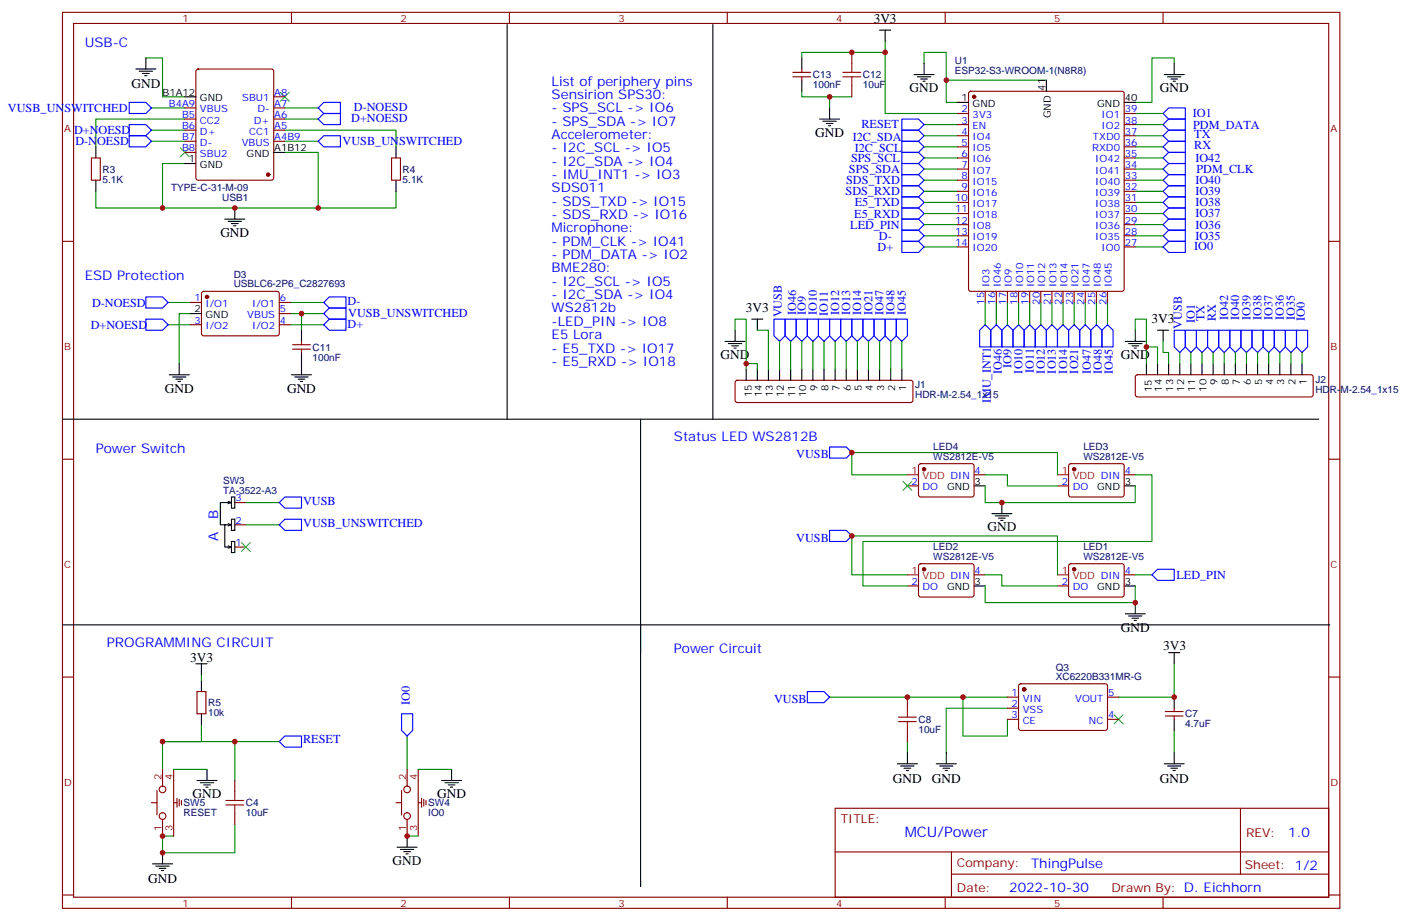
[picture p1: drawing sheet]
<svg xmlns="http://www.w3.org/2000/svg" width="448mm" height="292mm" viewBox="0 0 448 292" stroke-linecap="round" stroke-linejoin="round" font-family="sans-serif">
<g fill="none" stroke="#870000" stroke-width=".35">
<path d="M19.8 3.9h405.4v284.4h-405.4zM23.4 7.4h398.2v277.3h-398.2zM92.5 3.9v3.5M161.6 3.9v3.5M230.8 3.9v3.5M270.3 16.6v3.5M299.9 3.9v3.5M369.1 3.9v3.5M58.6 37.8h3.6M58.6 34.3h3.6M62.4 22.1l.5-.2h23.2l.5 .2 .3 .5v33.9l-.3 .5-.5 .2h-23.2l-.5-.2-.2-.5v-33.9zM86.9 37.8h3.5"/>
<path d="M86.9 34.3h3.5M86.9 30.7h3.5M251.6 24.4h5.6M251.6 23h5.6M254.4 21.9v1.1M254.4 24.4v1M270.3 27.2v3.5M303.8 36h3.5M303.8 39.5h3.5M307.6 29.2l.4-.2h48l.5 .2 .2 .5v62.1l-.2 .5-.5 .2h-48l-.5-.3-.2-.4v-62.1zM356.7 36h3.6M356.7 39.5h3.6"/>
<path d="M29 50.1h2.8v7.1h-2.8zM58.6 44.8h3.6M58.6 41.3h3.6M58.6 48.4h3.6M86.9 44.8h3.5M86.9 41.3h3.5M124.2 50.1h2.9v7.1h-2.9zM303.8 43.1h3.5M303.8 46.6h3.5M303.8 50.1h3.5M303.8 53.7h3.5M303.8 57.2h3.5"/>
<path d="M356.7 43.1h3.6M356.7 46.6h3.6M356.7 50.1h3.6M356.7 53.7h3.6M356.7 57.2h3.6M19.8 76.6h3.6M303.8 60.7h3.5M303.8 64.2h3.5M303.8 67.8h3.5M303.8 71.3h3.5M303.8 74.8h3.5M303.8 78.4h3.5"/>
<path d="M356.7 60.7h3.6M356.7 64.2h3.6M356.7 67.8h3.6M356.7 71.3h3.6M356.7 74.8h3.6M356.7 78.4h3.6M421.6 76.6h3.6M60.4 96h3.5M64.2 92.7l.4-.2h23.6l.4 .7v12.9l-.7 .5-23.5-.1-.5-.6v-12.7zM88.6 96h3.5M88.6 99.5h3.5M312.6 92.5v3.5"/>
<path d="M316.2 92.5v3.5M319.7 92.5v3.5M323.2 92.5v3.5M326.7 92.5v3.5M330.3 92.5v3.5M333.8 92.5v3.5M337.3 92.5v3.5M340.9 92.5v3.5M344.4 92.5v3.5M347.9 92.5v3.5M351.4 92.5v3.5M60.4 103h3.5"/>
<path d="M88.6 103h3.5M92.9 109.4h5.6M92.9 110.8h5.6M95.7 108.3v1.1M95.7 110.8v1.1M360.5 119.1l.5-.2h55l.5 .2 .2 .5v5.7l-.2 .5-.5 .2h-55l-.5-.3-.2-.4v-5.7zM233.5 120.9l.5-.2h55l.5 .2 .2 .5v5.6l-.2 .5-.5 .2h-55l-.5-.2-.2-.5v-5.6zM19.8 145.7h3.6M74.5 159.5h3.5M287.9 154.2h3.6M291.7 147.4l.5-.3 16.5 .1 .4 .6-.1 9.5-.6 .4h-16.5l-.4-.7v-9.2zM309.1 150.7h3.5"/>
<path d="M335.6 154.2h3.5M339.3 147.4l.5-.3 16.5 .1 .4 .6v9.5l-.7 .4h-16.5l-.4-.7v-9.2zM356.7 150.7h3.6M421.6 145.7h3.6M74.5 173.6h3.5M74.5 166.5h3.5M291.7 179.1l.5-.2h16.5l.4 .7-.1 9.4-.6 .5-16.5-.1-.4-.6v-9.2zM339.3 179.1l.5-.2h16.5l.4 .7v9.4l-.7 .5-16.5-.1-.4-.6v-9.2zM287.9 185.9h3.6M309.1 182.4h3.5M335.6 185.9h3.5M356.7 182.4h3.6"/>
<path d="M19.8 214.9h3.6M62.5 219.5h2.8v7h-2.8zM323.4 217.2l.5-.2h27.1l.4 .7v13.7l-.7 .4-27.1-.1-.4-.6v-13.4zM421.6 214.9h3.6M287.9 221.2v3.6M287.9 231.8v3.5M319.7 221.2h3.5M319.7 224.8h3.5M319.7 228.3h3.5M351.4 221.2h3.6M351.4 228.3h3.6M369.8 227.2h5.6"/>
<path d="M369.8 225.8h5.6M372.6 224.8v1M372.6 227.2v1.1M48 254.7h1.8M49.8 250.9v7.7M51.6 244.2v5.2M55.1 254.7h1.1M55.1 244.2v21.1M56.2 253.3v2.9M56.9 253.7v2.1M57.6 254v1.4M74.5 247.7v3.5"/>
<path d="M74.5 258.3v3.5M125.7 254.7h1.7M127.4 250.9v7.7M129.2 244.2v5.2M132.7 254.7h1.1M132.7 244.2v21.1M133.8 253.3v2.9M134.5 253.7v2.1M135.2 254v1.4M265 256.5h156.6v28.2h-156.6zM393.6 256.5v20.9M51.6 260v5.3"/>
<path d="M129.2 260v5.3M265 270.4h156.5M301.9 277.4h119.6M301.9 270.4v14.1M19.8 284h3.6M92.5 284.7v3.6M161.6 284.7v3.6M230.8 284.7v3.6M299.9 284.7v3.6M369.1 284.7v3.6M421.6 284h3.6"/>
<circle cx="51.6" cy="259" r="1.06"/>
<circle cx="51.6" cy="250.5" r="1.06"/>
<circle cx="129.2" cy="259" r="1.06"/>
<circle cx="129.2" cy="250.5" r="1.06"/>
</g>
<g fill="none" stroke="#008700" stroke-width=".35">
<path d="M46.3 18.4h5.3v12.3h7M280.9 16.6h-26.5v1.8M280.9 13.1v22.9h22.9M48 34.3h10.6M58.6 37.8h-28.2v8.8M90.4 34.3h10.6M90.4 37.8h10.6M254.4 29v1.7h15.9M263.2 30.7v3.6M293.2 20.1v-3.5h7.1v15.9h3.5M293.2 39.5h10.6M300.3 25.4h31.7"/>
<path d="M360.3 39.5h8.8M360.3 36h8.8M372.6 20.1v-1.7h-7.1v14.1h-5.2M48 44.8h10.6M48 41.3h10.6M90.4 41.3h35.3v5.3M90.4 48.4h10.6v17.6h-49.4v-14.1h7M90.4 44.8h10.6M293.2 43.1h10.6M293.2 46.6h10.6M293.2 50.1h10.6M293.2 53.7h10.6"/>
<path d="M293.2 57.2h10.6M360.3 43.1h8.8M360.3 46.6h8.8M360.3 50.1h8.8M360.3 53.7h8.8M360.3 57.2h8.8M30.4 60.7v5.3h21.2M125.7 60.7v5.3h-24.7M293.2 64.2h10.6M293.2 60.7h10.6M293.2 78.4h10.6M293.2 74.8h10.6"/>
<path d="M293.2 71.3h10.6M293.2 67.8h10.6M360.3 64.2h8.8M360.3 60.7h8.8M360.3 78.4h8.8M360.3 74.8h8.8M360.3 71.3h8.8M360.3 67.8h8.8M53.3 96h7.1M60.4 99.5h-3.5v15.9M92.1 99.5h10.6M92.1 96h10.6"/>
<path d="M95.7 99.5v5.3M312.6 96v7M316.2 96v7M319.7 96v7M323.2 96v7M326.7 96v7M330.3 96v7M333.8 96v7M337.3 96v7M340.9 96v7M344.4 96v7M347.9 96v7"/>
<path d="M351.4 96v7M53.3 103h7.1M92.1 103h10.6M233.3 104.8v-3.5h3.5v15.9M236.8 115.4h3.5v1.8M240.3 104.8h3.5v12.4M247.4 108.3v8.9M250.9 108.3v8.9M254.4 108.3v8.9M258 108.3v8.9M261.5 108.3v8.9M265 108.3v8.9"/>
<path d="M268.5 108.3v8.9M272.1 108.3v8.9M275.6 108.3v8.9M279.1 108.3v8.9M282.6 108.3v8.9M286.2 108.3v8.9M360.3 104.8v-3.5h3.5v14.1M363.8 110.1h3.5v5.3M369.1 108.3v3.6h1.7v3.5M374.4 111.9v3.5M377.9 111.9v3.5M381.4 111.9v3.5"/>
<path d="M385 111.9v3.5M388.5 111.9v3.5M392 111.9v3.5M395.5 111.9v3.5M399.1 111.9v3.5M402.6 111.9v3.5M406.1 111.9v3.5M409.6 111.9v3.5M413.2 111.9v3.5M78 159.5h10.6M287.9 150.7h-17.6v-7.1h65.3v7.1M312.6 150.7h7.1v3.5h15.9"/>
<path d="M312.6 154.2v5.3h47.7v-5.3M360.3 150.7h5.2v21.1h-91.7v14.1h14.1M78 166.5h10.6M287.9 182.4h-17.6v-12.3h65.3v12.3M312.6 182.4h5.3v3.5h17.7M312.6 185.9v5.3h47.7v-5.3M360.3 182.4h5.2M63.9 214.2v1.7M372.6 210.6v10.6h-17.6M63.9 230v5.3h-12.3M74.5 235.3v12.4M88.6 235.3h-37v8.9"/>
<path d="M129.2 233.6v10.6M263.2 221.2h56.5M287.9 235.3v3.6M305.6 221.2v12.4h14.1v-5.3M319.7 224.8h-19.4v14.1M372.6 231.8v7.1M55.1 244.2h10.6M132.7 244.2h10.6M74.5 261.8v8.8h-22.9v-5.3h3.5M129.2 265.3h3.5"/>
</g>
<g fill="none" stroke="#00f" stroke-width=".35">
<path d="M41 39.5h5.3l1.7 1.8-1.7 1.8h-5.3zM41 32.5h5.3l1.7 1.8-1.7 1.7h-5.3zM101 34.3l1.7-1.8h5.3v3.5h-5.3zM102.7 36h5.3v3.5h-5.3l-1.7-1.7zM286.2 37.8h5.3l1.7 1.7-1.7 1.8h-5.3zM370.8 34.3h5.3v3.5h-5.3l-1.7-1.8zM370.8 37.8h5.3v3.5h-5.3l-1.7-1.8zM41 43.1h5.3l1.7 1.7-1.7 1.8h-5.3zM101 44.8l1.7-1.7h5.3v3.5h-5.3zM286.2 58.9h5.3l1.7 1.8-1.7 1.8h-5.3zM286.2 55.4h5.3l1.7 1.8-1.7 1.7h-5.3zM286.2 51.9h5.3l1.7 1.8-1.7 1.7h-5.3z"/>
<path d="M286.2 48.4h5.3l1.7 1.7-1.7 1.8h-5.3zM286.2 44.8h5.3l1.7 1.8-1.7 1.8h-5.3zM286.2 41.3h5.3l1.7 1.8-1.7 1.7h-5.3zM369.1 57.2l1.7-1.8h5.3v3.5h-5.3zM369.1 50.1l1.7-1.7h5.3v3.5h-5.3zM369.1 43.1l1.7-1.8h5.3v3.5h-5.3zM370.8 58.9h5.3v3.6h-5.3l-1.7-1.8zM370.8 51.9h5.3v3.5h-5.3l-1.7-1.7zM370.8 44.8h5.3v3.6h-5.3l-1.7-1.8zM286.2 69.5h5.3l1.7 1.8-1.7 1.8h-5.3zM286.2 66h5.3l1.7 1.8-1.7 1.7h-5.3zM286.2 62.5h5.3l1.7 1.7-1.7 1.8h-5.3z"/>
<path d="M286.2 76.6h5.3l1.7 1.8-1.7 1.7h-5.3zM286.2 73.1h5.3l1.7 1.7-1.7 1.8h-5.3zM369.1 64.2l1.7-1.7h5.3v3.5h-5.3zM369.1 74.8l1.7-1.7h5.3v3.5h-5.3zM370.8 76.6h5.3v3.5h-5.3l-1.7-1.7zM370.8 66h5.3v3.5h-5.3l-1.7-1.7zM370.8 69.5h5.3v3.6h-5.3l-1.7-1.8zM46.3 94.2h5.3l1.7 1.8-1.7 1.8h-5.3zM102.7 99.5l1.8-1.7h5.3v3.5h-5.3zM102.7 96l1.8-1.8h5.3v3.6h-5.3zM46.3 101.3h5.3l1.7 1.7-1.7 1.8h-5.3zM102.7 103l1.8-1.7h5.3v3.5h-5.3z"/>
<path d="M245.6 101.3h3.5v5.3l-1.7 1.7-1.8-1.7zM249.1 101.3h3.6v5.3l-1.8 1.7-1.8-1.7zM252.7 101.3h3.5v5.3l-1.8 1.7-1.7-1.7zM256.2 101.3h3.5v5.3l-1.7 1.7-1.8-1.7zM259.7 101.3h3.5v5.3l-1.7 1.7-1.8-1.7zM263.2 101.3h3.6v5.3l-1.8 1.7-1.8-1.7zM266.8 101.3h3.5v5.3l-1.8 1.7-1.7-1.7zM270.3 101.3h3.5v5.3l-1.7 1.7-1.8-1.7zM273.8 101.3h3.6v5.3l-1.8 1.7-1.8-1.7zM277.4 101.3h3.5v5.3l-1.8 1.7-1.7-1.7zM280.9 101.3h3.5v5.3l-1.8 1.7-1.7-1.7zM284.4 101.3h3.5v5.3l-1.7 1.7-1.8-1.7z"/>
<path d="M312.6 103l1.8 1.8v5.3h-3.5v-5.3zM316.2 103l1.7 1.8v5.3h-3.5v-5.3zM319.7 103l1.8 1.8v5.3h-3.6v-5.3zM323.2 103l1.8 1.8v5.3h-3.5v-5.3zM326.7 103l1.8 1.8v5.3h-3.5v-5.3zM330.3 103l1.7 1.8v5.3h-3.5v-5.3zM333.8 103l1.8 1.8v5.3h-3.6v-5.3zM337.3 103l1.8 1.8v5.3h-3.5v-5.3zM340.9 103l1.7 1.8v5.3h-3.5v-5.3zM344.4 103l1.7 1.8v5.3h-3.5v-5.3zM347.9 103l1.8 1.8v5.3h-3.6v-5.3zM351.4 103l1.8 1.8v5.3h-3.5v-5.3z"/>
<path d="M372.6 104.8h3.5v5.3l-1.7 1.8-1.8-1.8zM376.1 104.8h3.6v5.3l-1.8 1.8-1.8-1.8zM379.7 104.8h3.5v5.3l-1.8 1.8-1.7-1.8zM383.2 104.8h3.5v5.3l-1.7 1.8-1.8-1.8zM386.7 104.8h3.5v5.3l-1.7 1.8-1.8-1.8zM390.2 104.8h3.6v5.3l-1.8 1.8-1.8-1.8zM393.8 104.8h3.5v5.3l-1.8 1.8-1.7-1.8zM397.3 104.8h3.5v5.3l-1.7 1.8-1.8-1.8zM400.8 104.8h3.6v5.3l-1.8 1.8-1.8-1.8zM404.4 104.8h3.5v5.3l-1.8 1.8-1.7-1.8zM407.9 104.8h3.5v5.3l-1.8 1.8-1.7-1.8zM411.4 104.8h3.5v5.3l-1.7 1.8-1.8-1.8z"/>
<path d="M88.6 159.5l1.8-1.8h5.3v3.6h-5.3zM263.2 141.9h5.3l1.8 1.7-1.8 1.8h-5.3zM88.6 166.5l1.8-1.7h5.3v3.5h-5.3zM263.2 168.3h5.3l1.8 1.8-1.8 1.7h-5.3zM365.5 182.4l1.8-1.7h5.3v3.5h-5.3zM256.2 219.5h5.3l1.7 1.7-1.7 1.8h-5.3zM88.6 235.3l1.8-1.7h5.3v3.5h-5.3zM127.4 226.5h3.6v5.3l-1.8 1.8-1.8-1.8z"/>
</g>
<g fill="none" stroke="#000" stroke-width=".35">
<path d="M46.3 18.4v3.5M160.9 7.8v125.2M226.2 7.8v125.2M254.4 18.4v3.5M279.1 9.6h3.5M280.9 9.6v3.5M43.1 21.9h6.4M44.2 22.6h4.2M45.2 23.3h2.1M45.9 24h.7M58.6 30.7h3.6M254.4 25.4v3.6"/>
<path d="M260.1 37.8h6.3M261.1 38.5h4.3M262.2 39.2h2.1M262.9 39.9h.7M263.2 34.3v3.5M290.1 23.7h6.3M291.1 24.4h4.2M292.2 25.1h2.1M292.9 25.8h.7M293.2 20.1v3.6M303.8 32.5h3.5M332 25.4v3.6"/>
<path d="M356.7 32.5h3.6M369.4 23.7h6.4M370.5 24.4h4.2M371.5 25.1h2.2M372.3 25.8h.7M372.6 20.1v3.6M30.4 46.6v3.5M30.4 57.2v3.5M58.6 51.9h3.6M86.9 48.4h3.5M125.7 46.6v3.5M125.7 57.2v3.5"/>
<path d="M71.3 69.5h6.4M72.4 70.2h4.2M73.4 70.9h2.2M74.2 71.6h.7M74.5 66v3.5M60.4 99.5h3.5M53.7 118.9h6.3M54.8 119.6h4.2M56.9 115.4v3.5M92.5 118.9h6.3M93.6 119.6h4.2M95.7 104.8v3.5"/>
<path d="M95.7 111.9v7M230.1 108.3h6.3M231.1 109h4.3M232.2 109.7h2.1M232.9 110.5h.7M233.3 104.8v3.5M236.8 117.2v3.5M238.5 101.3h3.6M240.3 101.3v3.5M240.3 117.2v3.5M243.8 117.2v3.5M247.4 117.2v3.5"/>
<path d="M250.9 117.2v3.5M254.4 117.2v3.5M258 117.2v3.5M261.5 117.2v3.5M265 117.2v3.5M268.5 117.2v3.5M272.1 117.2v3.5M275.6 117.2v3.5M279.1 117.2v3.5M282.6 117.2v3.5M286.2 117.2v3.5M357.1 108.3h6.3"/>
<path d="M358.1 109h4.3M359.2 109.7h2.1M359.9 110.5h.7M360.3 104.8v3.5M363.8 115.4v3.5M367.3 115.4v3.5M367.3 104.8h3.5M369.1 104.8v3.5M370.8 115.4v3.5M374.4 115.4v3.5M377.9 115.4v3.5M381.4 115.4v3.5"/>
<path d="M385 115.4v3.5M388.5 115.4v3.5M392 115.4v3.5M395.5 115.4v3.5M399.1 115.4v3.5M402.6 115.4v3.5M406.1 115.4v3.5M409.6 115.4v3.5M413.2 115.4v3.5M19.8 133h183.5v74.1M55.8 120.3h2.1M56.5 121h.7"/>
<path d="M94.6 120.3h2.1M95.3 121h.7M203.3 133h215.2M72.4 159.1l1 .4M73.4 157.7h1.1v3.6h-1.1zM73.4 159.5h-3.5v7h1.8M73.4 159.5l-1 .3M309.1 154.2h3.5M317.9 159.5v3.5M356.7 154.2h3.6M72.4 166.2l1 .3M72.4 173.2l1 .4"/>
<path d="M73.4 171.8h1.1v3.6h-1.1zM73.4 164.8h1.1v3.5h-1.1zM73.4 166.5h-2.1v7.1h2.1M73.4 166.5l-1 .4M73.4 173.6l-1 .4M314.7 163h6.4M315.8 163.7h4.2M316.9 164.4h2.1M317.6 165.1h.7M19.8 198.3h183.5v82.9v-1.8M203.3 198.3h218.7M309.1 185.9h3.5"/>
<path d="M356.7 185.9h3.6M357.1 194.8h6.3M358.1 195.5h4.3M359.2 196.2h2.1M359.9 196.9h.7M360.3 191.2v3.6M62.2 210.6h3.5M63.9 210.6v3.6M63.9 215.9v3.6M370.8 207.1h3.6M372.6 207.1v3.5M63.9 226.5v3.5"/>
<path d="M287.9 238.9v3.5M300.3 238.9v3.5M372.6 221.2v3.6M372.6 228.3v3.5M372.6 238.9v3.5M62.5 247.7h6.4M63.6 248.4h4.2M64.6 249.1h2.1M65.3 249.8h.7M65.7 244.2v3.5M140.1 247.7h6.4M141.2 248.4h4.2"/>
<path d="M142.2 249.1h2.2M142.9 249.8h.8M143.3 244.2v3.5M284.8 242.4h6.3M285.8 243.1h4.3M286.9 243.8h2.1M287.6 244.5h.7M297.1 242.4h6.4M298.2 243.1h4.2M299.2 243.8h2.1M299.9 244.5h.7M369.4 242.4h6.4"/>
<path d="M370.5 243.1h4.2M371.5 243.8h2.2M372.3 244.5h.7M48.4 274.1h6.4M49.5 274.8h4.2M50.5 275.6h2.1M51.2 276.3h.7M51.6 270.6v3.5M126 268.9h6.4M127.1 269.6h4.2M128.1 270.3h2.1M128.8 271h.7"/>
<path d="M129.2 265.3v3.6"/>
</g>
<path d="M267.5 24.4h5.6M267.5 23h5.6M270.3 20.1v2.9M270.3 24.4v2.8M285.1 227.6h5.7M285.1 229h5.7M287.9 224.8v2.8M287.9 229v2.8M71.7 255.4h5.6M71.7 254h5.6M74.5 251.2v2.8M74.5 255.4v2.9" fill="none" stroke="#a10000" stroke-width=".35"/>
<g fill="#870000" stroke="#870000" stroke-width=".35">
<circle cx="309.1" cy="30.7" r=".53"/>
<circle cx="65.7" cy="94.2" r=".53"/>
<circle cx="85.1" cy="55.4" r=".53"/>
<circle cx="325" cy="218.8" r=".53"/>
<circle cx="293.2" cy="148.9" r=".53"/>
<circle cx="340.9" cy="148.9" r=".53"/>
<circle cx="293.2" cy="180.7" r=".53"/>
<circle cx="340.9" cy="180.7" r=".53"/>
</g>
<path d="M89 29.3l2.8 2.8M91.8 29.3l-2.8 2.8M57.2 47l2.8 2.8M60 47l-2.8 2.8M286.5 152.8l2.8 2.8M289.3 152.8l-2.8 2.8M76.6 172.2l2.8 2.8M79.4 172.2l-2.8 2.8M353.6 226.9l2.8 2.8M356.4 226.9l-2.8 2.8" fill="none" stroke="#3c3" stroke-width=".35"/>
<path d="M287.9 150.7h3.6M335.6 150.7h3.5M287.9 182.4h3.6M335.6 182.4h3.5" fill="none" stroke="#f00" stroke-width=".35"/>
<g fill="#c00">
<circle cx="300.3" cy="25.4" r=".88"/>
<circle cx="263.2" cy="30.7" r=".88"/>
<circle cx="270.3" cy="16.6" r=".88"/>
<circle cx="280.9" cy="16.6" r=".88"/>
<circle cx="95.7" cy="99.5" r=".88"/>
<circle cx="101" cy="66" r=".88"/>
<circle cx="51.6" cy="66" r=".88"/>
<circle cx="74.5" cy="66" r=".88"/>
<circle cx="51.6" cy="270.6" r=".88"/>
<circle cx="51.6" cy="235.3" r=".88"/>
<circle cx="74.5" cy="235.3" r=".88"/>
<circle cx="305.6" cy="221.2" r=".88"/>
<circle cx="287.9" cy="221.2" r=".88"/>
<circle cx="372.6" cy="221.2" r=".88"/>
<circle cx="51.6" cy="265.3" r=".88"/>
<circle cx="129.2" cy="265.3" r=".88"/>
<circle cx="270.3" cy="170.1" r=".88"/>
<circle cx="317.9" cy="159.5" r=".88"/>
<circle cx="270.3" cy="143.6" r=".88"/>
<circle cx="236.8" cy="115.4" r=".88"/>
<circle cx="363.8" cy="110.1" r=".88"/>
<circle cx="360.3" cy="191.2" r=".88"/>
</g>
<text font-size="4.6" fill="#00f" x="287.1" y="265.5">MCU/Power</text>
<g font-size="4.2">
<text x="277.2" y="7.4">3V3</text>
<text x="41.7" y="28">GND</text>
<text x="288.6" y="29.3">GND</text>
<text x="368" y="29.3">GND</text>
<text x="258.7" y="43.4">GND</text>
<text x="69.9" y="75.2">GND</text>
<text x="236.7" y="99.1">3V3</text>
<text x="365.4" y="102.7">3V3</text>
<text x="228.7" y="114">GND</text>
<text x="355.7" y="114">GND</text>
<text x="52.3" y="124.6">GND</text>
<text x="91.1" y="124.6">GND</text>
<text x="313.3" y="168.7">GND</text>
<text x="355.7" y="200.4">GND</text>
<text x="60.4" y="209.9">3V3</text>
<text x="369.1" y="206.4">3V3</text>
<text x="283.4" y="248.5">GND</text>
<text x="295.7" y="248.5">GND</text>
<text x="368" y="248.5">GND</text>
<text x="61.1" y="253.3">GND</text>
<text x="138.7" y="253.3">GND</text>
<text x="124.6" y="274.5">GND</text>
<text x="47" y="280.2">GND</text>
</g>
<g font-size="4.2" fill="#00f">
<text x="26.9" y="14.9">USB-C</text>
<text x="175" y="27.2">List of periphery pins</text>
<text x="175" y="31.4">Sensirion SPS30:</text>
<text x="175" y="35.7">- SPS_SCL -&gt; IO6</text>
<text x="175" y="39.9">- SPS_SDA -&gt; IO7</text>
<text x="175" y="44.1">Accelerometer:</text>
<text x="175" y="48.4">- I2C_SCL -&gt; IO5</text>
<text x="175" y="52.6">- I2C_SDA -&gt; IO4</text>
<text x="175" y="56.8">- IMU_INT1 -&gt; IO3</text>
<text x="175" y="61.1">SDS011</text>
<text x="175" y="65.3">- SDS_TXD -&gt; IO15</text>
<text x="175" y="69.5">- SDS_RXD -&gt; IO16</text>
<text x="175" y="73.8">Microphone:</text>
<text x="175" y="78">- PDM_CLK -&gt; IO41</text>
<text x="175" y="82.2">- PDM_DATA -&gt; IO2</text>
<text x="26.9" y="88.9">ESD Protection</text>
<text x="175" y="86.5">BME280:</text>
<text x="175" y="90.7">- I2C_SCL -&gt; IO5</text>
<text x="175" y="94.9">- I2C_SDA -&gt; IO4</text>
<text x="175" y="99.2">WS2812b</text>
<text x="175" y="103.4">-LED_PIN -&gt; IO8</text>
<text x="175" y="107.6">E5 Lora</text>
<text x="175" y="111.9">- E5_TXD -&gt; IO17</text>
<text x="175" y="116.1">- E5_RXD -&gt; IO18</text>
<text x="30.4" y="143.6">Power Switch</text>
<text x="213.9" y="140.1">Status LED WS2812B</text>
<text x="69.2" y="164.8" transform="rotate(-90 69.2 164.8)">B</text>
<text x="69.2" y="171.8" transform="rotate(-90 69.2 171.8)">A</text>
<text x="33.9" y="205.4">PROGRAMMING CIRCUIT</text>
<text x="213.9" y="207.1">Power Circuit</text>
<text x="408.8" y="265.8">1.0</text>
<text x="327.2" y="275.3">ThingPulse</text>
<text x="320.3" y="283.1">2022-10-30</text>
</g>
<g font-size="3.9" fill="#00f">
<text x="2.5" y="35.5">VUSB_UNSWITCHED</text>
<text x="112.3" y="35.1">D-NOESD</text>
<text x="111.4" y="38.6">D+NOESD</text>
<text x="273.4" y="40.7">RESET</text>
<text x="378.5" y="37.3">IO1</text>
<text x="378.6" y="40.8">PDM_DATA</text>
<text x="23.5" y="42.6">D+NOESD</text>
<text x="23.9" y="46.1">D-NOESD</text>
<text x="108.7" y="46">VUSB_UNSWITCHED</text>
<text x="270.6" y="44.9">I2C_SDA</text>
<text x="379" y="47.4">RX</text>
<text x="379" y="43.9">TX</text>
<text x="270.1" y="51.4">SPS_SCL</text>
<text x="271.2" y="48.3">I2C_SCL</text>
<text x="379.3" y="51.4">IO42</text>
<text x="268.5" y="58.5">SDS_TXD</text>
<text x="269.4" y="54.9">SPS_SDA</text>
<text x="379.3" y="58.4">IO40</text>
<text x="379.7" y="55">PDM_CLK</text>
<text x="268.3" y="62">SDS_RXD</text>
<text x="271.3" y="65.5">E5_TXD</text>
<text x="379.3" y="62">IO39</text>
<text x="379.3" y="65.5">IO38</text>
<text x="271.1" y="69">E5_RXD</text>
<text x="379.3" y="69">IO37</text>
<text x="269.8" y="72.5">LED_PIN</text>
<text x="278.9" y="76.1">D-</text>
<text x="379.3" y="72.5">IO36</text>
<text x="379.3" y="76.1">IO35</text>
<text x="278.5" y="79.6">D+</text>
<text x="379" y="79.2">IO0</text>
<text x="29.2" y="97.3">D-NOESD</text>
<text x="110.3" y="96.9">D-</text>
<text x="110.5" y="100.6">VUSB_UNSWITCHED</text>
<text x="248" y="100.8" transform="rotate(-90 248 100.8)">VUSB</text>
<text x="252.6" y="99.8" transform="rotate(-90 252.6 99.8)">IO46</text>
<text x="255.7" y="100" transform="rotate(-90 255.7 100)">IO9</text>
<text x="259.2" y="100.1" transform="rotate(-90 259.2 100.1)">IO10</text>
<text x="262.7" y="100.2" transform="rotate(-90 262.7 100.2)">IO11</text>
<text x="266.3" y="100.1" transform="rotate(-90 266.3 100.1)">IO12</text>
<text x="269.8" y="100.1" transform="rotate(-90 269.8 100.1)">IO13</text>
<text x="273.3" y="100.1" transform="rotate(-90 273.3 100.1)">IO14</text>
<text x="276.8" y="99.9" transform="rotate(-90 276.8 99.9)">IO21</text>
<text x="280.4" y="99.9" transform="rotate(-90 280.4 99.9)">IO47</text>
<text x="283.9" y="99.9" transform="rotate(-90 283.9 99.9)">IO48</text>
<text x="287.4" y="99.9" transform="rotate(-90 287.4 99.9)">IO45</text>
<text x="382.3" y="102" transform="rotate(-90 382.3 102)">TX</text>
<text x="385.8" y="102" transform="rotate(-90 385.8 102)">RX</text>
<text x="389.7" y="101.6" transform="rotate(-90 389.7 101.6)">IO42</text>
<text x="393.3" y="101.6" transform="rotate(-90 393.3 101.6)">IO40</text>
<text x="396.9" y="101.6" transform="rotate(-90 396.9 101.6)">IO39</text>
<text x="400.3" y="101.6" transform="rotate(-90 400.3 101.6)">IO38</text>
<text x="403.8" y="101.6" transform="rotate(-90 403.8 101.6)">IO37</text>
<text x="407.4" y="101.6" transform="rotate(-90 407.4 101.6)">IO36</text>
<text x="410.9" y="101.6" transform="rotate(-90 410.9 101.6)">IO35</text>
<text x="414" y="102" transform="rotate(-90 414 102)">IO0</text>
<text x="28.8" y="104.3">D+NOESD</text>
<text x="110.3" y="103.9">D+</text>
<text x="375" y="104.3" transform="rotate(-90 375 104.3)">VUSB</text>
<text x="379.1" y="102.4" transform="rotate(-90 379.1 102.4)">IO1</text>
<text x="317.9" y="118.8" transform="rotate(-90 317.9 118.8)">IO46</text>
<text x="321" y="116.7" transform="rotate(-90 321 116.7)">IO9</text>
<text x="324.5" y="118.5" transform="rotate(-90 324.5 118.5)">IO10</text>
<text x="328" y="118.4" transform="rotate(-90 328 118.4)">IO11</text>
<text x="331.5" y="118.5" transform="rotate(-90 331.5 118.5)">IO12</text>
<text x="335.1" y="118.5" transform="rotate(-90 335.1 118.5)">IO13</text>
<text x="338.6" y="118.5" transform="rotate(-90 338.6 118.5)">IO14</text>
<text x="342.1" y="118.5" transform="rotate(-90 342.1 118.5)">IO21</text>
<text x="346.1" y="118.8" transform="rotate(-90 346.1 118.8)">IO47</text>
<text x="349.6" y="118.8" transform="rotate(-90 349.6 118.8)">IO48</text>
<text x="353.2" y="118.8" transform="rotate(-90 353.2 118.8)">IO45</text>
<text x="314.4" y="128" transform="rotate(-90 314.4 128)">IMU_INT1</text>
<text x="252.7" y="145.4">VUSB</text>
<text x="96.2" y="160.3">VUSB</text>
<text x="96.2" y="167.3">VUSB_UNSWITCHED</text>
<text x="252.7" y="171.9">VUSB</text>
<text x="373.3" y="183.7">LED_PIN</text>
<text x="130" y="223.7" transform="rotate(-90 130 223.7)">IO0</text>
<text x="245.6" y="223.2">VUSB</text>
<text x="96.2" y="235.9">RESET</text>
</g>
<g font-size="3.9" fill="#800">
<text x="266.8" y="261.1">TITLE:</text>
<text x="395.4" y="265.8">REV:</text>
<text x="303.7" y="275.3">Company:</text>
<text x="395" y="275.9">Sheet: 1/2</text>
<text x="303.7" y="283">Date:</text>
<text x="352.7" y="283.1">Drawn By: D. Eichhorn</text>
</g>
<g font-size="3.2" fill="#800">
<text x="57.9" y="6.9">1</text>
<text x="127.1" y="6.9">2</text>
<text x="196.2" y="6.9">3</text>
<text x="265.4" y="6.9">4</text>
<text x="334.5" y="6.9">5</text>
<text x="20.4" y="42">A</text>
<text x="422.2" y="42">A</text>
<text x="20.4" y="111.2">B</text>
<text x="422.2" y="111.2">B</text>
<text x="20.4" y="180.3">C</text>
<text x="422.2" y="180.3">C</text>
<text x="20.4" y="249.4">D</text>
<text x="51.2" y="247.7" transform="rotate(-90 51.2 247.7)">2</text>
<text x="54.8" y="247.7" transform="rotate(-90 54.8 247.7)">4</text>
<text x="128.8" y="247.7" transform="rotate(-90 128.8 247.7)">2</text>
<text x="132.4" y="247.7" transform="rotate(-90 132.4 247.7)">4</text>
<text x="422.2" y="249.4">D</text>
<text x="51.2" y="263.8" transform="rotate(-90 51.2 263.8)">1</text>
<text x="54.8" y="263.8" transform="rotate(-90 54.8 263.8)">3</text>
<text x="128.8" y="263.8" transform="rotate(-90 128.8 263.8)">1</text>
<text x="132.4" y="263.8" transform="rotate(-90 132.4 263.8)">3</text>
<text x="57.9" y="287.7">1</text>
<text x="127.1" y="287.7">2</text>
<text x="196.2" y="287.7">3</text>
<text x="265.4" y="287.7">4</text>
<text x="334.5" y="287.7">5</text>
</g>
<g font-size="3.2" fill="#000080">
<text x="303" y="23.5">ESP32-S3-WROOM-1(N8R8)</text>
<text x="303" y="20.4">U1</text>
<text x="258" y="28">100nF</text>
<text x="258" y="24.7">C13</text>
<text x="273.8" y="28">10uF</text>
<text x="273.8" y="24.8">C12</text>
<text x="32.5" y="58">5.1K</text>
<text x="32.5" y="54.8">R3</text>
<text x="127.8" y="58">5.1K</text>
<text x="127.8" y="54.8">R4</text>
<text x="54.3" y="60.7">TYPE-C-31-M-09</text>
<text x="70.5" y="63.9">USB1</text>
<text x="74.2" y="88.1">D3</text>
<text x="74.2" y="91.2">USBLC6-2P6_C2827693</text>
<text x="99.2" y="111.2">C11</text>
<text x="99.2" y="114.4">100nF</text>
<text x="290.4" y="123.2">J1</text>
<text x="417.4" y="124.6">HDR-M-2.54_1x15</text>
<text x="417.4" y="121.5">J2</text>
<text x="290.4" y="126.3">HDR-M-2.54_1x15</text>
<text x="296.2" y="142.7">LED4</text>
<text x="343.8" y="142.7">LED3</text>
<text x="296.2" y="145.9">WS2812E-V5</text>
<text x="343.8" y="145.9">WS2812E-V5</text>
<text x="70.8" y="153.6">SW3</text>
<text x="70.8" y="156.7">TA-3522-A3</text>
<text x="296.2" y="177.7">WS2812E-V5</text>
<text x="296.2" y="174.5">LED2</text>
<text x="343.8" y="177.7">WS2812E-V5</text>
<text x="343.8" y="174.5">LED1</text>
<text x="335.1" y="215.9">XC6220B331MR-G</text>
<text x="335.1" y="212.9">Q3</text>
<text x="66" y="227.3">10k</text>
<text x="66" y="224.1">R5</text>
<text x="376.1" y="227.7">C7</text>
<text x="291.5" y="232.6">10uF</text>
<text x="291.5" y="229.4">C8</text>
<text x="376.1" y="230.8">4.7uF</text>
<text x="58.3" y="255.9">SW5</text>
<text x="78" y="255.9">C4</text>
<text x="135.9" y="255.9">SW4</text>
<text x="58.3" y="259.1">RESET</text>
<text x="78" y="259.1">10uF</text>
<text x="135.9" y="259.1">IO0</text>
</g>
<g font-size="3.2">
<text x="331.7" y="28.8" transform="rotate(-90 331.7 28.8)">41</text>
<text x="51.6" y="30.4">B1A12</text>
<text x="63.5" y="32.1">GND</text>
<text x="305.1" y="32.1">1</text>
<text x="308.6" y="33.9">GND</text>
<text x="348.1" y="33.9">GND</text>
<text x="356.9" y="32.1">40</text>
<text x="333.4" y="37.5" transform="rotate(-90 333.4 37.5)">GND</text>
<text x="60" y="51.5">1</text>
<text x="63.5" y="53.3">GND</text>
<text x="78.3" y="49.8">GND</text>
<text x="87" y="48">A1B12</text>
<text x="61.7" y="99.2">2</text>
<text x="65.2" y="100.9">GND</text>
<text x="259.4" y="124" transform="rotate(-90 259.4 124)">9</text>
<text x="262.9" y="124" transform="rotate(-90 262.9 124)">8</text>
<text x="266.4" y="124" transform="rotate(-90 266.4 124)">7</text>
<text x="269.9" y="124" transform="rotate(-90 269.9 124)">6</text>
<text x="273.5" y="124" transform="rotate(-90 273.5 124)">5</text>
<text x="277" y="124" transform="rotate(-90 277 124)">4</text>
<text x="280.5" y="124" transform="rotate(-90 280.5 124)">3</text>
<text x="284.1" y="124" transform="rotate(-90 284.1 124)">2</text>
<text x="287.6" y="124" transform="rotate(-90 287.6 124)">1</text>
<text x="365.5" y="124.4" transform="rotate(-90 365.5 124.4)">15</text>
<text x="368.7" y="124.3" transform="rotate(-90 368.7 124.3)">14</text>
<text x="372.3" y="124.3" transform="rotate(-90 372.3 124.3)">13</text>
<text x="375.8" y="124.3" transform="rotate(-90 375.8 124.3)">12</text>
<text x="379.3" y="124.3" transform="rotate(-90 379.3 124.3)">11</text>
<text x="382.8" y="124.3" transform="rotate(-90 382.8 124.3)">10</text>
<text x="386.4" y="122.2" transform="rotate(-90 386.4 122.2)">9</text>
<text x="389.9" y="122.2" transform="rotate(-90 389.9 122.2)">8</text>
<text x="393.4" y="122.2" transform="rotate(-90 393.4 122.2)">7</text>
<text x="396.9" y="122.2" transform="rotate(-90 396.9 122.2)">6</text>
<text x="400.5" y="122.2" transform="rotate(-90 400.5 122.2)">5</text>
<text x="404" y="122.2" transform="rotate(-90 404 122.2)">4</text>
<text x="407.5" y="122.2" transform="rotate(-90 407.5 122.2)">3</text>
<text x="411.1" y="122.2" transform="rotate(-90 411.1 122.2)">2</text>
<text x="414.6" y="122.2" transform="rotate(-90 414.6 122.2)">1</text>
<text x="238.5" y="126.1" transform="rotate(-90 238.5 126.1)">15</text>
<text x="241.7" y="126" transform="rotate(-90 241.7 126)">14</text>
<text x="245.3" y="126" transform="rotate(-90 245.3 126)">13</text>
<text x="248.8" y="126" transform="rotate(-90 248.8 126)">12</text>
<text x="252.3" y="126" transform="rotate(-90 252.3 126)">11</text>
<text x="255.8" y="126" transform="rotate(-90 255.8 126)">10</text>
<text x="300.5" y="155.6">GND</text>
<text x="309.3" y="153.8">3</text>
<text x="348.1" y="155.6">GND</text>
<text x="356.9" y="153.8">3</text>
<text x="309.3" y="185.6">3</text>
<text x="356.9" y="185.6">3</text>
<text x="300.5" y="187.4">GND</text>
<text x="348.1" y="187.4">GND</text>
</g>
<g font-size="3.2" fill="#00f">
<text x="53.6" y="33.9">B4A9</text>
<text x="63.5" y="35.7">VBUS</text>
<text x="76.9" y="32.1">SBU1</text>
<text x="81.7" y="35.7">D-</text>
<text x="87" y="33.9">A7</text>
<text x="87" y="30.4">A8</text>
<text x="305.1" y="35.7">2</text>
<text x="356.9" y="35.7">39</text>
<text x="57.8" y="37.4">B5</text>
<text x="57.8" y="41">B6</text>
<text x="63.5" y="39.2">CC2</text>
<text x="80.5" y="39.2">D+</text>
<text x="87" y="41">A5</text>
<text x="87" y="37.4">A6</text>
<text x="305.1" y="39.2">3</text>
<text x="308.6" y="37.4">3V3</text>
<text x="308.6" y="41">EN</text>
<text x="349.6" y="41">IO2</text>
<text x="349.6" y="37.4">IO1</text>
<text x="356.9" y="39.2">38</text>
<text x="57.8" y="44.5">B7</text>
<text x="63.5" y="42.7">D+</text>
<text x="63.5" y="46.2">D-</text>
<text x="76.7" y="46.2">VBUS</text>
<text x="79.1" y="42.7">CC1</text>
<text x="87" y="44.5">A4B9</text>
<text x="305.1" y="42.7">4</text>
<text x="305.1" y="46.2">5</text>
<text x="308.6" y="44.5">IO4</text>
<text x="346.8" y="44.5">TXD0</text>
<text x="356.9" y="46.2">36</text>
<text x="356.9" y="42.7">37</text>
<text x="57.8" y="48">B8</text>
<text x="63.5" y="49.8">SBU2</text>
<text x="305.1" y="49.8">6</text>
<text x="305.1" y="53.3">7</text>
<text x="308.6" y="48">IO5</text>
<text x="308.6" y="51.5">IO6</text>
<text x="346.6" y="48">RXD0</text>
<text x="347.6" y="51.5">IO42</text>
<text x="356.9" y="53.3">34</text>
<text x="356.9" y="49.8">35</text>
<text x="305.1" y="56.8">8</text>
<text x="308.6" y="55.1">IO7</text>
<text x="308.6" y="58.6">IO15</text>
<text x="347.6" y="58.6">IO40</text>
<text x="347.6" y="55.1">IO41</text>
<text x="356.9" y="56.8">33</text>
<text x="303.1" y="63.9">10</text>
<text x="305.1" y="60.4">9</text>
<text x="308.6" y="62.1">IO16</text>
<text x="308.6" y="65.7">IO17</text>
<text x="347.6" y="65.7">IO38</text>
<text x="347.6" y="62.1">IO39</text>
<text x="356.9" y="63.9">31</text>
<text x="356.9" y="60.4">32</text>
<text x="303.1" y="67.4">11</text>
<text x="303.1" y="70.9">12</text>
<text x="308.6" y="69.2">IO18</text>
<text x="347.6" y="69.2">IO37</text>
<text x="356.9" y="70.9">29</text>
<text x="356.9" y="67.4">30</text>
<text x="303.1" y="74.5">13</text>
<text x="303.1" y="78">14</text>
<text x="308.6" y="72.7">IO8</text>
<text x="308.6" y="76.2">IO19</text>
<text x="347.6" y="76.2">IO35</text>
<text x="347.6" y="72.7">IO36</text>
<text x="356.9" y="78">27</text>
<text x="356.9" y="74.5">28</text>
<text x="308.6" y="79.8">IO20</text>
<text x="349.6" y="79.8">IO0</text>
<text x="61.7" y="95.6">1</text>
<text x="88.8" y="95.6">6</text>
<text x="314" y="91.2" transform="rotate(-90 314 91.2)">IO3</text>
<text x="317.6" y="91.2" transform="rotate(-90 317.6 91.2)">IO46</text>
<text x="321.1" y="91.2" transform="rotate(-90 321.1 91.2)">IO9</text>
<text x="324.6" y="91.2" transform="rotate(-90 324.6 91.2)">IO10</text>
<text x="328.2" y="91.2" transform="rotate(-90 328.2 91.2)">IO11</text>
<text x="331.7" y="91.2" transform="rotate(-90 331.7 91.2)">IO12</text>
<text x="335.2" y="91.2" transform="rotate(-90 335.2 91.2)">IO13</text>
<text x="338.7" y="91.2" transform="rotate(-90 338.7 91.2)">IO14</text>
<text x="342.3" y="91.2" transform="rotate(-90 342.3 91.2)">IO21</text>
<text x="345.8" y="91.2" transform="rotate(-90 345.8 91.2)">IO47</text>
<text x="349.3" y="91.2" transform="rotate(-90 349.3 91.2)">IO48</text>
<text x="352.8" y="91.2" transform="rotate(-90 352.8 91.2)">IO45</text>
<text x="65.2" y="97.4">I/O1</text>
<text x="78.5" y="100.9">VBUS</text>
<text x="80" y="97.4">I/O1</text>
<text x="88.8" y="99.2">5</text>
<text x="312.3" y="96.7" transform="rotate(-90 312.3 96.7)">15</text>
<text x="315.8" y="96.7" transform="rotate(-90 315.8 96.7)">16</text>
<text x="319.3" y="96.7" transform="rotate(-90 319.3 96.7)">17</text>
<text x="322.9" y="96.7" transform="rotate(-90 322.9 96.7)">18</text>
<text x="326.4" y="96.7" transform="rotate(-90 326.4 96.7)">19</text>
<text x="329.9" y="96.7" transform="rotate(-90 329.9 96.7)">20</text>
<text x="333.4" y="96.7" transform="rotate(-90 333.4 96.7)">21</text>
<text x="337" y="96.7" transform="rotate(-90 337 96.7)">22</text>
<text x="340.5" y="96.7" transform="rotate(-90 340.5 96.7)">23</text>
<text x="344" y="96.7" transform="rotate(-90 344 96.7)">24</text>
<text x="347.6" y="96.7" transform="rotate(-90 347.6 96.7)">25</text>
<text x="351.1" y="96.7" transform="rotate(-90 351.1 96.7)">26</text>
<text x="61.7" y="102.7">3</text>
<text x="65.2" y="104.5">I/O2</text>
<text x="80" y="104.5">I/O2</text>
<text x="88.8" y="102.7">4</text>
<text x="289.3" y="153.8">2</text>
<text x="292.8" y="155.6">DO</text>
<text x="309.3" y="150.3">4</text>
<text x="336.9" y="153.8">2</text>
<text x="340.4" y="155.6">DO</text>
<text x="356.9" y="150.3">4</text>
<text x="74.7" y="159.1">3</text>
<text x="74.7" y="166.2">2</text>
<text x="74.7" y="173.2">1</text>
<text x="289.3" y="185.6">2</text>
<text x="309.3" y="182.1">4</text>
<text x="336.9" y="185.6">2</text>
<text x="356.9" y="182.1">4</text>
<text x="292.8" y="187.4">DO</text>
<text x="340.4" y="187.4">DO</text>
<text x="321" y="220.9">1</text>
<text x="351.6" y="220.9">5</text>
<text x="321" y="224.4">2</text>
<text x="321" y="227.9">3</text>
<text x="324.5" y="222.6">VIN</text>
<text x="324.5" y="226.2">VSS</text>
<text x="341.2" y="222.6">VOUT</text>
<text x="351.6" y="227.9">4</text>
<text x="324.5" y="229.7">CE</text>
<text x="345.5" y="229.7">NC</text>
</g>
<g font-size="3.2" fill="#f00">
<text x="289.3" y="150.3">1</text>
<text x="292.8" y="152.1">VDD DIN</text>
<text x="336.9" y="150.3">1</text>
<text x="340.4" y="152.1">VDD DIN</text>
<text x="289.3" y="182.1">1</text>
<text x="292.8" y="183.8">VDD DIN</text>
<text x="336.9" y="182.1">1</text>
<text x="340.4" y="183.8">VDD DIN</text>
</g>
</svg>
